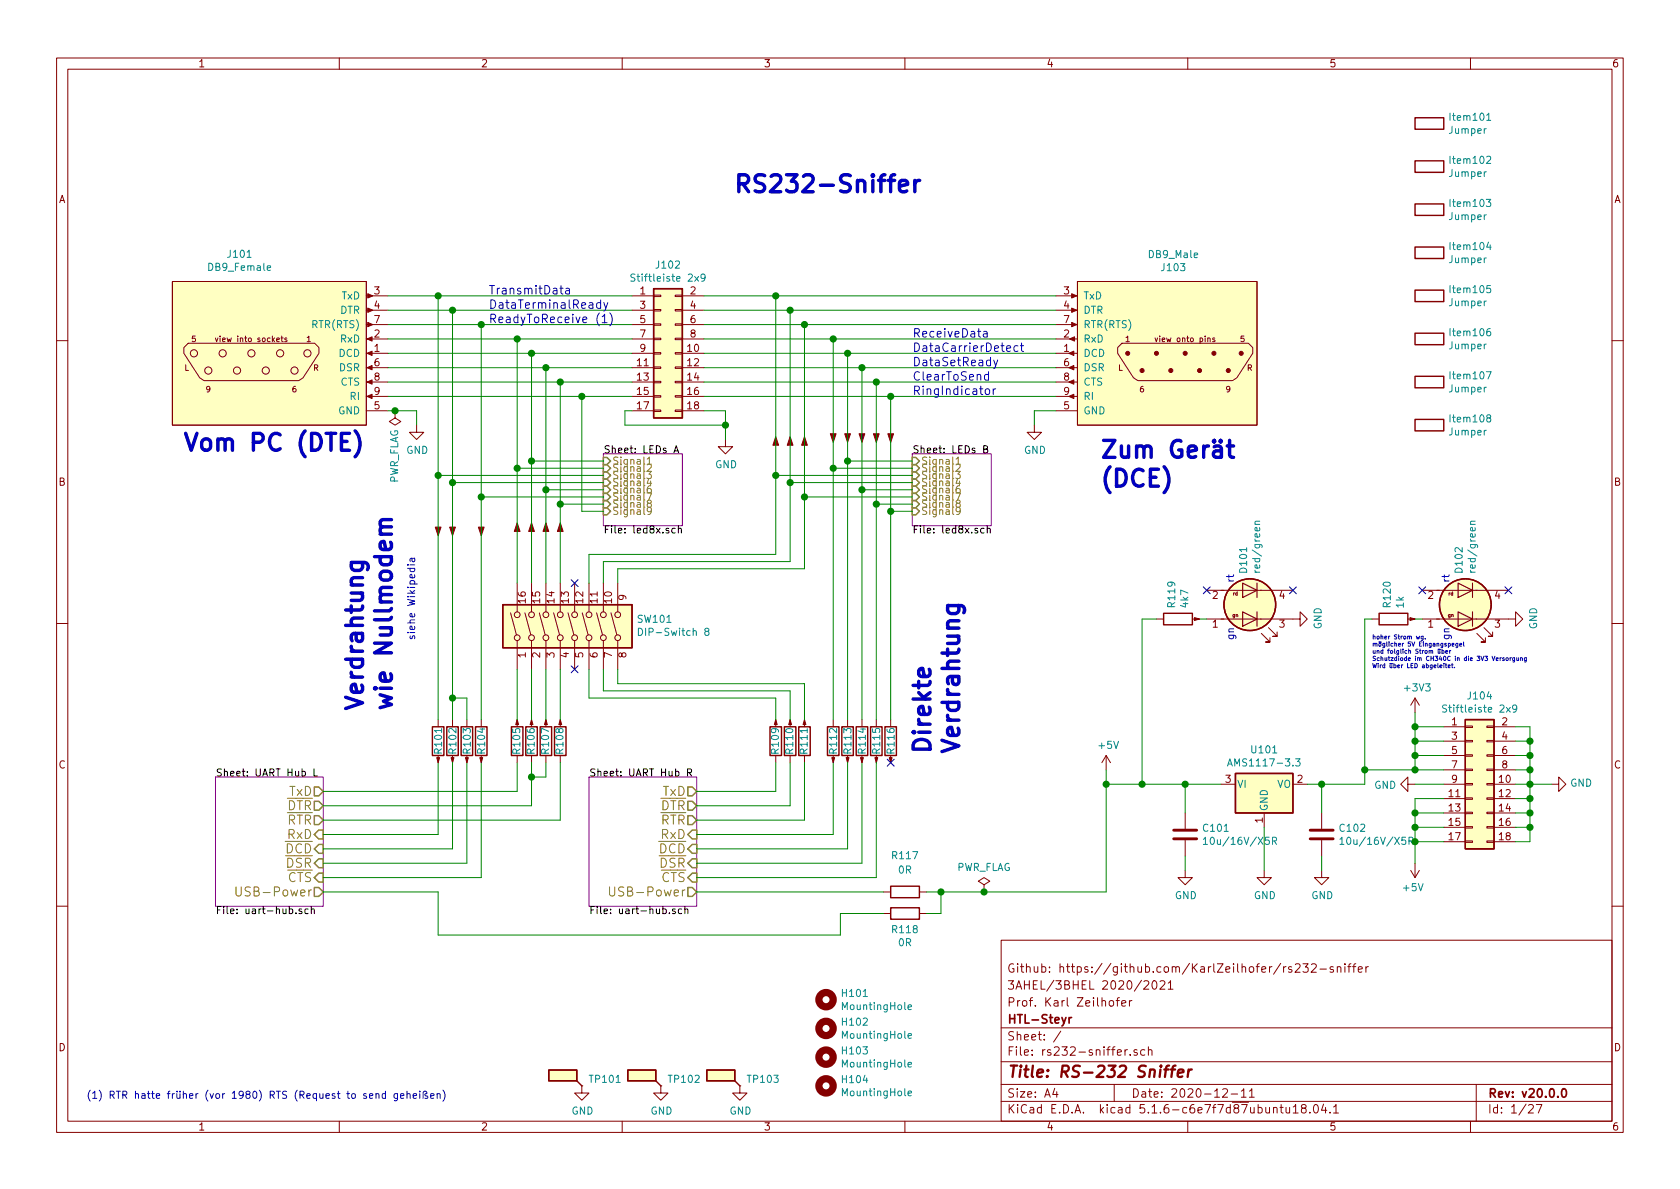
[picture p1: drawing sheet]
<svg xmlns="http://www.w3.org/2000/svg" width="297mm" height="210mm" viewBox="0 0 297 210" stroke-linecap="round" stroke-linejoin="round" font-family="sans-serif">
<g fill="none" stroke="#840000" stroke-width=".18">
<path d="M10 10.3h277v189.9h-277zM12 12.2h273v186.1h-273zM60 10.3v1.9M110 10.3v1.9M160 10.3v1.9M210 10.3v1.9M260 10.3v1.9M30.5 49.8h34.3v25.4h-34.3zM38.1 59.8l.2 .6 .2-.6M49.7 59.8h.4M49.8 59.4v.9l.3 .1M50.7 59.8h-.2l-.2 .1 .4 .2v.3h-.4"/>
<path d="M64.8 59.9h3.8M64.8 52.3h3.8M64.8 54.9h3.8M64.8 57.4h3.8M111.8 59.9h3.8M111.8 52.3h3.8M111.8 54.9h3.8M111.8 57.4h3.8M115.6 59.8h1.2v.3h-1.2zM115.6 57.3h1.2v.2h-1.2zM115.6 54.7h1.2v.3h-1.2zM115.6 52.2h1.2v.2h-1.2z"/>
<path d="M119.4 59.8h1.2v.3h-1.2zM119.4 57.3h1.2v.2h-1.2zM119.4 54.7h1.2v.3h-1.2zM119.4 52.2h1.2v.2h-1.2zM120.6 59.9h3.9M120.6 52.3h3.9M120.6 54.9h3.9M120.6 57.4h3.9M186.7 59.9h3.8M186.7 52.3h3.8M186.7 54.9h3.8M186.7 57.4h3.8"/>
<path d="M190.5 49.8h31.7v25.4h-31.7zM204.2 59.8l.2 .6 .3-.6M213.5 59.9l.4-.1 .1 .6M214.8 59.8h-.3l-.1 .1 .4 .2v.3h-.4M10 60.2h2M33.3 60.7h22.3l.8 .8v1l-2.8 4.3-.8 .5h-16.7l-.8-.5-2.8-4.3v-1zM64.8 62.5h3.8M64.8 72.6h3.8M64.8 65h3.8M64.8 67.6h3.8M64.8 70.1h3.8M69.8 72.6v1.3l1.1 .6-1.1 .7-1-.7 1-.6"/>
<path d="M69.8 72.6h.1M73.7 75.2v1.2h1.2l-1.2 1.3-1.3-1.3h1.3M111.8 62.5h3.8M111.8 72.6h3.8M111.8 65h3.8M111.8 67.6h3.8M111.8 70.1h3.8M115.6 67.4h1.2v.3h-1.2zM115.6 70h1.2v.2h-1.2zM115.6 72.5h1.2v.3h-1.2zM115.6 64.9h1.2v.2h-1.2zM115.6 62.4h1.2v.2h-1.2z"/>
<path d="M119.4 67.4h1.2v.3h-1.2zM119.4 70h1.2v.2h-1.2zM119.4 72.5h1.2v.3h-1.2zM119.4 64.9h1.2v.2h-1.2zM119.4 62.4h1.2v.2h-1.2zM120.6 62.5h3.9M120.6 72.6h3.9M120.6 65h3.9M120.6 67.6h3.9M120.6 70.1h3.9M128.3 77.7v1.3h1.2l-1.2 1.3-1.3-1.3h1.3M182.9 75.2v1.2h1.2l-1.2 1.3-1.3-1.3h1.3"/>
<path d="M186.7 62.5h3.8M186.7 72.6h3.8M186.7 65h3.8M186.7 67.6h3.8M186.7 70.1h3.8M198.4 60.7h22.3l.8 .8v1l-2.8 4.3-.8 .5h-16.7l-.8-.5-2.8-4.3v-1zM285 60.2h2M10 110.3h2M90.3 108.4l1 3.9M91.4 103.1v5.1M91.4 113.3v5.1M92.8 108.4l1.1 3.9"/>
<path d="M94 103.1v5.1M94 113.3v5.1M95.4 108.4l1 3.9M96.5 103.1v5.1M96.5 113.3v5.1M97.9 108.4l1 3.9M99.1 103.1v5.1M99.1 113.3v5.1M100.4 108.4l1.1 3.9M101.6 103.1v5.1M101.6 113.3v5.1M102.9 108.4l1.1 3.9"/>
<path d="M104.1 103.1v5.1M104.1 113.3v5.1M105.5 108.4l1 3.9M106.7 103.1v5.1M106.7 113.3v5.1M108 108.4l1.1 3.9M109.2 103.1v5.1M109.2 113.3v5.1M204.5 109.5h1.2M210.8 109.5h1.3M213.4 109.5h16.5v-1.3l1.2 1.3-1.2 1.2v-1.2M213.4 104.4h15.2"/>
<path d="M223 112l1.5 1.5h-.7h.7v-.7M224.3 111l1.5 1.5h-.8h.8v-.7M242.6 109.5h1.2M248.9 109.5h1.3M251.5 109.5h16.5v-1.3l1.2 1.3-1.2 1.2v-1.2M251.5 104.4h15.2M261.1 112l1.5 1.5h-.7h.7v-.7M262.4 111l1.5 1.5h-.8h.8v-.7M285 110.3h2M77.5 127.2v1.3M77.5 133.6v1.3M80 127.2v1.3"/>
<path d="M80 133.6v1.3M82.5 127.2v1.3M82.5 133.6v1.3M85.1 127.2v1.3M85.1 133.6v1.3M91.4 127.2v1.3M91.4 133.6v1.3M94 127.2v1.3M94 133.6v1.3M96.5 127.2v1.3M96.5 133.6v1.3M99.1 127.2v1.3"/>
<path d="M99.1 133.6v1.3M137.2 127.2v1.3M137.2 133.6v1.3M139.7 127.2v1.3M139.7 133.6v1.3M142.2 127.2v1.3M142.2 133.6v1.3M147.3 127.2v1.3M147.3 133.6v1.3M149.9 127.2v1.3M149.9 133.6v1.3M152.4 127.2v1.3"/>
<path d="M152.4 133.6v1.3M154.9 127.2v1.3M154.9 133.6v1.3M157.5 127.2v1.3M157.5 133.6v1.3M195.6 133.6l-.8 1.3M195.6 133.6v2.5M195.6 133.6l.7 1.3M215.9 138.7h2.5M228.6 138.7h2.5M248.9 138.7v-1.3l-1.3 1.3 1.3 1.2v-1.2h1.3M250.2 123.4l-.8 1.3"/>
<path d="M250.2 123.4v2.6M250.2 123.4l.8 1.3M255.3 138.7h3.8M255.3 128.5h3.8M255.3 131.1h3.8M255.3 133.6h3.8M255.3 136.1h3.8M259.1 136h1.2v.3h-1.2zM259.1 133.5h1.2v.2h-1.2zM259.1 130.9h1.2v.3h-1.2zM259.1 128.4h1.2v.2h-1.2zM259.1 138.6h1.2v.2h-1.2z"/>
<path d="M262.9 136h1.3v.3h-1.3zM262.9 133.5h1.3v.2h-1.3zM262.9 130.9h1.3v.3h-1.3zM262.9 128.4h1.3v.2h-1.3zM262.9 138.6h1.3v.2h-1.3zM264.2 138.7h3.8M264.2 128.5h3.8M264.2 131.1h3.8M264.2 133.6h3.8M264.2 136.1h3.8M274.3 138.7h1.3v-1.3l1.3 1.3-1.3 1.2v-1.2M156.2 157.7h1.3"/>
<path d="M162.6 157.7h1.2M174 156.5l1-.7-1-.6-1 .6 1 .7v1.2M174 157.7h.1M209.5 153.9v1.3h1.3l-1.3 1.3-1.2-1.3h1.2M209.5 143.8v2.8M209.5 148.6v2.8M223.5 153.9v1.3h1.3l-1.3 1.3-1.3-1.3h1.3M223.5 143.8v2.5M233.7 153.9v1.3h1.2l-1.2 1.3-1.3-1.3h1.3M233.7 143.8v2.8M233.7 148.6v2.8M249.4 153.9l.8 1.3"/>
<path d="M250.2 152.6v2.6M251 153.9l-.8 1.3M255.3 141.2h3.8M255.3 143.8h3.8M255.3 146.3h3.8M255.3 148.8h3.8M259.1 143.6h1.2v.3h-1.2zM259.1 146.2h1.2v.2h-1.2zM259.1 148.7h1.2v.3h-1.2zM259.1 141.1h1.2v.2h-1.2zM262.9 143.6h1.3v.3h-1.3zM262.9 146.2h1.3v.2h-1.3z"/>
<path d="M262.9 148.7h1.3v.3h-1.3zM262.9 141.1h1.3v.2h-1.3zM264.2 141.2h3.8M264.2 143.8h3.8M264.2 146.3h3.8M264.2 148.8h3.8M10 160.2h2M156.2 161.5h1.3M162.6 161.5h1.2M177 166.3h108v32h-108zM196.2 177.1l.2-.2 .4 .2 .1 .5-.1 .2-.4 .1-.2-.1zM197.3 176.9h.6"/>
<path d="M197.9 176.4l-.3 .1v.2v1.2M198.3 177.4l.8-.1-.1-.3-.4-.1-.3 .2 .1 .7h.6M199.7 176.9v1M200.1 176.9l-.3 .1-.1 .2M202.3 173.6l.2-.2h.3l.2 .2 .1 .3-.9 1h.9M203.8 173.6l.2-.2a.8 .8 0 0 1 .6 .8 .8 .8 0 0 1-.6 .7l-.2-.1-.1-.4zM205.1 173.6l.2-.2h.4l.3 .5-.9 1h.9M206.6 173.9l.4-.5v1.5M206.6 174.9h.8M227.4 170.9l-.5 .3M228.4 171l-.4-.1-.2 .2 .1 .3 .5 .1v.4h-.6M229 170.6l.2-.2h.4l.3 .5-.9 1h.9"/>
<path d="M230.4 170.4h.9l-.5 .6 .4 .1v.7l-.2 .1-.6-.1M231.9 170.6l.2-.2h.3l.3 .2v.3l-.9 1h.9M233.4 171.4h1.1M235.7 171a.37 .37 0 0 0-.5 .1v.3l.5 .1 .1 .1-.2 .3h-.4M236.4 171.1l.3-.2 .3 .1 .1 .9M236.4 170.9v1M237.8 170.4v.2M237.8 170.9v1M238.3 170.9h.6M238.9 170.4l-.4 .3v1.2M239.1 170.9h.6M239.7 170.4l-.3 .3v1.2"/>
<path d="M240.2 171.4l.7-.1-.1-.3-.4-.1-.2 .2v.8h.6M241.5 170.9v1M241.9 170.9l-.4 .3M285 160.2h2M60 198.3v1.9M102.9 192v1.3h1.2l-1.2 1.3-1.3-1.3h1.3M102.9 192h.1M110 198.3v1.9M116.8 192h.1M116.8 192v1.3h1.3l-1.3 1.3-1.2-1.3h1.2M130.8 192h.1M130.8 192v1.3h1.3l-1.3 1.3-1.3-1.3h1.3"/>
<path d="M160 198.3v1.9M177 194.8h108M177 191.8h108M177 187.8h108M177 181.8h108M186.5 192.5l-.4 1h1M186.8 193v1M187.6 182.3l-1.3 2M197 191.8v3M198.9 185.6v1M199.3 185.6l-.4 .3M199.8 186.5v.1"/>
<path d="M201 185.7l-.3-.1-.2 .2 .1 .2 .4 .2v.3h-.5M202.4 185.7l-.4-.1-.3 .3 .1 .6 .2 .1 .4-.1M203 185.7l.3-.1 .3 .1 .1 .9M203 185.1v1.5M210 198.3v1.9M216.2 192.7l.2-.2h.4l.2 .5-.9 1h.9M217.7 193.5h1.1M219.5 193l.4-.5v1.5M219.5 194h.8M220.9 193l.4-.5v1.5M220.9 194h.9M225.2 196l.2-.2 .3 .1 .1 .9"/>
<path d="M226.3 195.8h.6M226.5 195.3v1.3l.4 .2M227.4 195.8l.1 .9 .3 .1 .2-.1M228 195.8v1M228.7 195.8l.4-.5v1.5M228.7 196.8h.8M230.4 196l-.3-.2v-.3a.48 .48 0 0 1 .8 0l-.1 .4-.7 .2v.4l.3 .3h.3l.2-.3v-.4l-.2-.1M231.6 196.7v.1M232.4 195.4l.2-.1a.8 .8 0 0 1 .5 .8 .8 .8 0 0 1-.5 .7 1 1 0 0 1-.2-1.4zM234 195.2l-.3 1.1h.9M234.4 195.8v1M235.2 196.7v.1"/>
<path d="M235.8 195.8l.4-.5v1.5M235.8 196.8h.9M260 198.3v1.9M261 191.8v6.5M270.3 195.5l.2-.2h.3l.3 .5-.9 1h.9M271.6 195.3h1l-.6 1.5"/>
<circle cx="34.3" cy="62.5" r=".63"/>
<circle cx="36.8" cy="65.5" r=".63"/>
<circle cx="39.4" cy="62.5" r=".63"/>
<circle cx="41.9" cy="65.5" r=".63"/>
<circle cx="44.4" cy="62.5" r=".63"/>
<circle cx="47" cy="65.5" r=".63"/>
<circle cx="49.5" cy="62.5" r=".63"/>
<circle cx="52.1" cy="65.5" r=".63"/>
<circle cx="54.4" cy="62.5" r=".63"/>
<circle cx="91.4" cy="112.8" r=".51"/>
<circle cx="91.4" cy="108.7" r=".51"/>
<circle cx="94" cy="112.8" r=".51"/>
<circle cx="94" cy="108.7" r=".51"/>
<circle cx="96.5" cy="108.7" r=".51"/>
<circle cx="96.5" cy="112.8" r=".51"/>
<circle cx="99.1" cy="108.7" r=".51"/>
<circle cx="99.1" cy="112.8" r=".51"/>
<circle cx="101.6" cy="108.7" r=".51"/>
<circle cx="101.6" cy="112.8" r=".51"/>
<circle cx="104.1" cy="112.8" r=".51"/>
<circle cx="104.1" cy="108.7" r=".51"/>
<circle cx="106.7" cy="112.8" r=".51"/>
<circle cx="106.7" cy="108.7" r=".51"/>
<circle cx="109.2" cy="112.8" r=".51"/>
<circle cx="109.2" cy="108.7" r=".51"/>
</g>
<path d="M189 179.9v1M189.5 179.9l-.5 .3M276.2 192.7l.3-.2a.8 .8 0 0 1 .5 .8 .8 .8 0 0 1-.5 .7l-.3-.1-.1-.4z" fill="none" stroke="#840000" stroke-width=".3"/>
<path d="M205.9 189.1h.7M206.7 188.4l-.4 .1-.1 .2-.2 1.7M207 189.1h.8M207.8 188.4l-.3 .1-.2 .2-.2 1.7M208.3 189.8l.9-.2v-.4h-.8l-.2 1 .3 .2 .5-.1M210.2 189.1l-.2 1.3M210.7 189.1a.54 .54 0 0 0-.6 .4" fill="none" stroke="#840000" stroke-width=".41"/>
<path d="M106.7 80.3h13.9v12.7h-13.9zM161.3 80.3h14v12.7h-14zM38.1 137.4h19v22.9h-19zM104.1 137.4h19.1v22.9h-19.1z" fill="none" stroke="#840084" stroke-width=".18"/>
<g fill="none" stroke="#000" stroke-width=".18">
<path d="M119.3 79.7h.6M173.9 79.4h.6l.1-.2-.1-.3-.6-.1v1.3h.5l.2-.1 .1-.4-.4-.2M119.2 80.1l.4-1.3 .4 1.3M119.4 93.5l-.4-.1-.2 .2 .1 .6h.5M119.9 93.5l.2-.1 .3 .1 .1 .8M119.9 93v1.3M174 93.5l-.4-.1-.2 .2 .1 .6h.5M174.5 93.5l.2-.1 .3 .1 .1 .8M174.5 93v1.3M55.5 136v1.2h.6M121.6 136.6h.6v-.5l-.2-.1h-.4v1.2M121.9 136.6l.4 .6"/>
<path d="M52.3 161.4v.2M53.3 160.8l-.3-.1-.1 .2v.2l.4 .1v.3h-.4M54.5 160.8l-.4-.1-.2 .3 .1 .5h.5M55 160.9l.2-.2 .3 .1 .1 .8M55 160.3v1.3M118.4 161.4v.2M119.4 160.8l-.3-.1-.2 .2v.2l.5 .1v.3h-.5M120.5 160.8l-.3-.1-.3 .3 .1 .5h.5M121.1 160.9l.2-.2 .3 .1v.8M121.1 160.3v1.3"/>
</g>
<g fill="none" stroke="#848400" stroke-width=".25">
<path d="M106.7 80.9h.6l.6 .6-.6 .7h-.6zM106.7 82.2h.6l.6 .6-.6 .6h-.6zM106.7 83.4h.6l.6 .7-.6 .6h-.6zM106.7 84.7h.6l.6 .6-.6 .7h-.6zM106.7 86h.6l.6 .6-.6 .6h-.6zM106.7 87.2h.6l.6 .7-.6 .6h-.6zM106.7 88.5h.6l.6 .6-.6 .7h-.6zM106.7 89.8h.6l.6 .6-.6 .7h-.6zM161.3 80.9h.6l.7 .6-.7 .7h-.6zM161.3 82.2h.6l.7 .6-.7 .6h-.6zM161.3 83.4h.6l.7 .7-.7 .6h-.6zM161.3 84.7h.6l.7 .6-.7 .7h-.6z"/>
<path d="M161.3 86h.6l.7 .6-.7 .6h-.6zM161.3 87.2h.6l.7 .7-.7 .6h-.6zM161.3 88.5h.6l.7 .6-.7 .7h-.6zM161.3 89.8h.6l.7 .6-.7 .7h-.6zM55.6 139.2h.8l.7 .7-.7 .8h-.8zM121.6 139.2h.8l.8 .7-.8 .8h-.8zM55.6 147.6l.8-.8h.7v1.6h-.7zM55.6 141.7h.8l.7 .8-.7 .8h-.8zM55.6 152.6l.8-.7h.7v1.5h-.7zM55.6 144.2h.8l.7 .8-.7 .8h-.8zM55.6 156.9h.8l.7 .8-.7 .8h-.8zM56.4 149.3h.7v1.6h-.7l-.8-.8z"/>
<path d="M56.4 154.4h.7v1.6h-.7l-.8-.8zM121.6 141.7h.8l.8 .8-.8 .8h-.8zM121.6 144.2h.8l.8 .8-.8 .8h-.8zM121.6 155.2l.8-.8h.8v1.6h-.8zM121.6 156.9h.8l.8 .8-.8 .8h-.8zM122.4 149.3h.8v1.6h-.8l-.8-.8zM122.4 146.8h.8v1.6h-.8l-.8-.8zM122.4 151.9h.8v1.5h-.8l-.8-.8z"/>
</g>
<g fill="none" stroke="#848400" stroke-width=".18">
<path d="M114.4 83.4h.8l-.5 .4 .4 .2v.5l-.2 .1-.5-.1M114.4 87.2h.8l-.5 1.2M114.4 81.2l.4-.4v1.3M114.4 82.2l.5-.1 .2 .1 .1 .2-.1 .2-.7 .8h.8M114.4 82.1h.8M114.7 89l-.3-.3 .1-.1 .2-.2 .4 .2v.3l-.5 .1-.2 .2v.3l.3 .2h.3l.2-.2-.1-.4-.2-.1M114.7 84.6l-.3 .9h.8M115 85.1v.8h-.2a.79 .79 0 0 0-.1 1.3l.4-.2v-.5l-.4-.1-.3 .2M115.2 90.3l-.3 .2-.3-.1-.2-.1v-.3l.3-.3h.2l.3 .3a.88 .88 0 0 1-.3 .9l-.3 .1M169 83.4h.8l-.5 .4 .4 .2v.5l-.2 .1-.5-.1M169 87.2h.8l-.5 1.2M169 81.2l.4-.4v1.3"/>
<path d="M169 82.2l.5-.1 .2 .1 .1 .2-.1 .2-.7 .8h.8M169 82.1h.8M169.3 89l-.3-.3 .1-.1 .2-.2 .4 .2v.3l-.5 .1-.2 .2v.3l.3 .2h.3l.2-.2-.1-.4-.2-.1M169.3 84.6l-.3 .9h.8M169.6 85.1v.8h-.2a.79 .79 0 0 0-.1 1.3l.4-.2v-.5l-.4-.1-.3 .2M169.8 90.3l-.3 .2-.3-.1-.2-.1v-.3l.3-.3h.2l.3 .3a.88 .88 0 0 1-.3 .9l-.3 .1M41.7 156.8v1.3l.3 .3h.3l.3-.3v-1.3M107.8 156.8v1.3l.3 .3h.3l.3-.3v-1.3"/>
</g>
<g fill="none" stroke="#840000" stroke-width=".25">
<path d="M250.2 36.1h5.1v2h-5.1zM250.2 28.4h5.1v2.1h-5.1zM250.2 20.8h5.1v2.1h-5.1zM115.6 51h5v22.9h-5zM250.2 58.9h5.1v2.1h-5.1zM250.2 51.3h5.1v2h-5.1zM250.2 43.7h5.1v2h-5.1zM250.2 74.2h5.1v2h-5.1zM250.2 66.5h5.1v2.1h-5.1zM88.9 106.9h22.9v7.6h-22.9zM205.7 108.5h5.1v2h-5.1zM243.8 108.5h5.1v2h-5.1z"/>
<path d="M76.5 128.5h2v5.1h-2zM79 128.5h2v5.1h-2zM81.5 128.5h2.1v5.1h-2.1zM84.1 128.5h2v5.1h-2zM90.4 128.5h2.1v5.1h-2.1zM93 128.5h2v5.1h-2zM95.5 128.5h2v5.1h-2zM98 128.5h2.1v5.1h-2.1zM136.1 128.5h2.1v5.1h-2.1zM138.7 128.5h2v5.1h-2zM141.2 128.5h2.1v5.1h-2.1zM146.3 128.5h2v5.1h-2z"/>
<path d="M148.8 128.5h2.1v5.1h-2.1zM151.4 128.5h2v5.1h-2zM153.9 128.5h2.1v5.1h-2.1zM156.5 128.5h2v5.1h-2zM218.4 136.8h10.2v7h-10.2zM259.1 127.2h5.1v22.9h-5.1zM157.5 156.7h5.1v2h-5.1zM157.5 160.5h5.1v2.1h-5.1zM97 189.2h5v1.9h-5zM102 191.1l.9 .9M111 189.2h5v1.9h-5zM116 191.1l.8 .9"/>
<path d="M125 189.2h4.9v1.9h-4.9zM129.9 191.1l.9 .9"/>
<circle cx="221" cy="106.9" r="4.6"/>
<circle cx="259.1" cy="106.9" r="4.6"/>
</g>
<path d="M207.5 148.3h4.1M207.5 146.8h4.1M231.6 148.3h4.1M231.6 146.8h4.1" fill="none" stroke="#840000" stroke-width=".51"/>
<g fill="none" stroke="#008484" stroke-width=".18">
<path d="M262.9 21.3h.7M112.3 48.5h-.5l-.2 .1-.1 .2 .2 .2 .4 .2 .2 .3-.3 .2h-.5M122.8 48.9l.7 .8M123.5 48.9l-.7 .8M124.7 49l-.3 .2h-.3l-.2-.2 .2-.5h.3l.2 .1a.87 .87 0 0 1-.3 1.1h-.2M263.2 42.8l-.3 .9h.8M262.8 65.7h.9l-.6 1.3M222.7 92.2h-.8v.3l.1 .2M260.8 92.2h-.8v.3l.1 .2M112.9 111.1a.64 .64 0 0 1 .7 .6 .64 .64 0 0 1-.7 .7zM124.9 111.7l-.3-.3 .1-.2 .2-.1 .4 .1v.3l-.6 .2-.1 .2v.2l.3 .3 .3-.1 .1-.2v-.3l-.2-.1M217 135.5l.4-1.3 .5 1.3"/>
<path d="M217.2 135.1h.6M229.1 134.2h.8l-.5 .5 .4 .1 .1 .4-.3 .3-.5-.2M255.8 124.7h-.5l-.2 .1-.1 .2 .2 .2 .5 .2 .1 .3-.3 .2h-.5M266.3 125.1l.7 .8M267 125.1l-.7 .8M268.2 125.2l-.3 .2h-.3l-.2-.2 .2-.5h.3l.2 .1a.87 .87 0 0 1-.3 1.1h-.2M212.8 148.4l.3-.3v1.2M212.8 149.3h.7M225 148.7h.6l.1-.5-.2-.1h-.5v1.2M225.3 148.7l.4 .6M236.9 148.4l.4-.3v1.2M236.9 149.3h.7"/>
<path d="M249.1 148.7h.6l.1-.5-.2-.1h-.5v1.2M249.4 148.7l.4 .6M160.6 178.1l.6-.1-.1-.3h-.3l-.2 .2v.6h.5M160.6 193.3l.6-.1-.1-.2-.3-.1-.2 .2v.6h.5M160.6 188.3l.6-.1-.1-.3h-.3l-.2 .1v.6h.5M160.6 183.2l.6-.1-.1-.3h-.3l-.2 .2v.6h.5"/>
</g>
<g fill="#840000" stroke="#840000" stroke-width=".18">
<path d="M77.2 134h.5l-.2 .9z"/>
<path d="M84.6 93.2h1l-.5 1.5z"/>
<path d="M142.2 77.2l.5 1.5h-1z"/>
<path d="M146.8 76.7h1l-.5 1.5z"/>
<path d="M149.4 76.7h1l-.5 1.5z"/>
<path d="M151.9 76.7h1l-.5 1.5z"/>
<path d="M154.4 76.7h1l-.5 1.5z"/>
<path d="M157 76.7h1l-.5 1.5z"/>
<path d="M139.7 77.2l.5 1.5h-1z"/>
<path d="M137.2 77.2l.5 1.5h-1z"/>
<path d="M65 51.9l.9 .4-.9 .4z"/>
<path d="M65 57l.9 .4-.9 .4z"/>
<path d="M65 54.5l.9 .4-.9 .3z"/>
<path d="M64.9 70.1l.9-.4v.8z"/>
<path d="M64.9 67.6l.9-.4v.7z"/>
<path d="M64.9 65l.9-.4v.8z"/>
<path d="M64.9 62.5l.9-.4v.8z"/>
<path d="M64.9 59.9l.9-.3v.7z"/>
<path d="M79.5 93.2h1l-.5 1.5z"/>
<path d="M77 93.2h1l-.5 1.5z"/>
<path d="M99.1 92.5l.5 1.5h-1z"/>
<path d="M96.5 92.5l.5 1.5h-1z"/>
<path d="M94 92.5l.5 1.5h-1z"/>
<path d="M91.4 92.5l.5 1.5h-1z"/>
<path d="M154.7 134h.5l-.3 .9z"/>
<path d="M96.5 127.2l.3 .9h-.5z"/>
<path d="M149.6 134h.5l-.2 .9z"/>
<path d="M152.1 134h.6l-.3 .9z"/>
<path d="M157.2 134h.5l-.2 .9z"/>
<path d="M147.1 134h.5l-.3 .9z"/>
<path d="M82.3 134h.5l-.3 .9z"/>
<path d="M79.8 134h.5l-.3 .9z"/>
<path d="M84.8 134h.5l-.2 .9z"/>
<path d="M249.3 109.2l.9 .3-.9 .2z"/>
<path d="M211.2 109.2l.9 .3-.9 .2z"/>
<path d="M99.1 127.2l.2 .9h-.5z"/>
<path d="M137.2 127.2l.2 .9h-.5z"/>
<path d="M139.7 127.2l.3 .9h-.6z"/>
<path d="M142.2 127.2l.3 .9h-.5z"/>
<path d="M91.4 127.2l.3 .9h-.5z"/>
<path d="M94 127.2l.2 .9h-.5z"/>
<path d="M189.5 51.9l.9 .4-.9 .4z"/>
<path d="M189.5 57l.9 .4-.9 .4z"/>
<path d="M189.5 54.5l.9 .4-.9 .3z"/>
<path d="M189 70.1l.9-.4v.8z"/>
<path d="M189 67.6l.9-.4v.7z"/>
<path d="M189 65l.9-.4v.8z"/>
<path d="M189 62.5l.9-.4v.8z"/>
<path d="M189.1 59.9l.9-.3v.7z"/>
<circle cx="199.4" cy="62.5" r=".36"/>
<circle cx="201.9" cy="65.5" r=".36"/>
<circle cx="204.5" cy="62.5" r=".36"/>
<circle cx="207" cy="65.5" r=".36"/>
<circle cx="209.5" cy="62.5" r=".36"/>
<circle cx="212.1" cy="65.5" r=".36"/>
<circle cx="214.6" cy="62.5" r=".36"/>
<circle cx="217.2" cy="65.5" r=".36"/>
<circle cx="219.5" cy="62.5" r=".36"/>
</g>
<g fill="#ffffc2" stroke="#ffffc2" stroke-width=".18">
<path d="M30.5 49.8h34.3v25.4h-34.3z"/>
<path d="M125 189.2h4.9v1.9h-4.9z"/>
<path d="M111 189.2h5v1.9h-5z"/>
<path d="M97 189.2h5v1.9h-5z"/>
<path d="M218.4 136.8h10.2v7h-10.2z"/>
<path d="M259.1 127.2h5.1v22.9h-5.1z"/>
<path d="M88.9 106.9h22.9v7.6h-22.9z"/>
<path d="M115.6 51h5v22.9h-5z"/>
<path d="M190.5 49.8h31.7v25.4h-31.7z"/>
<circle cx="259.1" cy="106.9" r="4.6"/>
<circle cx="221" cy="106.9" r="4.6"/>
</g>
<g fill="none" stroke="#840000" stroke-width="1.3">
<circle cx="146" cy="176.8" r="1.27"/>
<circle cx="146" cy="186.9" r="1.27"/>
<circle cx="146" cy="192" r="1.27"/>
<circle cx="146" cy="181.9" r="1.27"/>
</g>
<path d="M219.7 103.1l2.5 1.3-2.5 1.3zM219.7 108.2l2.5 1.3-2.5 1.2zM222.2 103.1v2.6M222.2 108.2v2.5M257.8 103.1l2.5 1.3-2.5 1.3zM257.8 108.2l2.5 1.3-2.5 1.2zM260.3 103.1v2.6M260.3 108.2v2.5" fill="none" stroke="#840000" stroke-width=".2"/>
<g fill="none" stroke="#008400" stroke-width=".18">
<path d="M68.6 52.3h43.2M68.6 54.9h43.2M68.6 57.4h43.2M68.6 59.9h43.2M77.5 52.3v74.9M80 54.9v72.3M85.1 57.4v69.8M91.4 59.9v43.2M124.5 52.3h62.2M124.5 54.9h62.2M124.5 57.4h62.2M124.5 59.9h62.2"/>
<path d="M137.2 52.3v45.7h-33.1v5.1M139.7 54.9v44.4h-33v3.8M142.2 57.4v43.2h-33v2.5M147.3 59.9v67.3M68.6 70.1h43.2M68.6 67.6h43.2M68.6 72.6h5.1v2.6M68.6 62.5h43.2M68.6 65h43.2M94 62.5v40.6M96.5 65v38.1M99.1 67.6v35.5"/>
<path d="M102.9 70.1v20.3h3.8M111.8 72.6h-1.3v2.6h17.8M124.5 70.1h62.2M124.5 67.6h62.2M124.5 72.6h3.8v5.1M124.5 62.5h62.2M124.5 65h62.2M149.9 62.5v64.7M152.4 65v62.2M154.9 67.6v59.6M157.5 70.1v57.1M186.7 72.6h-3.8v2.6"/>
<path d="M77.5 84.1h29.2M80 85.3h26.7M85.1 87.9h21.6M91.4 82.8h15.3M94 81.5h12.7M96.5 86.6h10.2M99.1 89.1h7.6M137.2 84.1h24.1M139.7 85.3h21.6M142.2 87.9h19.1M147.3 82.8h14M149.9 81.5h11.4"/>
<path d="M152.4 86.6h8.9M154.9 89.1h6.4M157.5 90.4h3.8M91.4 118.4v8.8M94 118.4v8.8M96.5 118.4v8.8M99.1 118.4v8.8M104.1 118.4v5h33.1v3.8M106.7 118.4v3.8h33v5M109.2 118.4v2.5h33v6.3M204.5 109.5h-2.6v29.2M212.1 109.5h1.3"/>
<path d="M242.6 109.5h-1.3v29.2h-10.2M250.2 109.5h1.3M77.5 134.9v12.7h-20.4M80 123.4h2.5v3.8M80 134.9v15.2h-22.9M82.5 134.9v17.7h-25.4M85.1 134.9v20.3h-28M91.4 134.9v5h-34.3M94 134.9v7.6h-36.9M96.5 134.9v2.5h-2.5M99.1 134.9v10.1h-42M137.2 134.9v5h-14"/>
<path d="M139.7 134.9v7.6h-16.5M142.2 134.9v10.1h-19M147.3 134.9v12.7h-24.1M149.9 134.9v15.2h-26.7M152.4 134.9v17.7h-29.2M154.9 134.9v20.3h-31.7M195.6 138.7h20.3M195.6 136.1v21.6h-31.8M209.5 138.7v5.1M233.7 138.7v5.1M241.3 136.1h14M250.2 126v10.1"/>
<path d="M250.2 138.7h5.1M250.2 128.5h5.1M250.2 133.6h5.1M250.2 131.1h5.1M268 136.1h2.5M268 138.7h6.3M268 128.5h2.5v20.3h-2.5M268 133.6h2.5M268 131.1h2.5M57.1 157.7h20.4v7.6h71.1v-3.8h7.6M123.2 157.7h33M166.4 157.7v3.8h-2.6"/>
<path d="M209.5 151.4v2.5M223.5 146.3v7.6M233.7 151.4v2.5M250.2 146.3h5.1M250.2 143.8h5.1M250.2 148.8h5.1M255.3 141.2h-5.1v11.4M268 146.3h2.5M268 143.8h2.5M268 141.2h2.5"/>
</g>
<g fill="none" stroke="#0000c2" stroke-width=".18">
<path d="M100.1 51h.5l.1 1M100.7 51.3l-.5 .1a.3 .3 0 0 0-.2 .3 .3 .3 0 0 0 .2 .3l.5-.1M106.2 53.6a.48 .48 0 0 0-.7 .1v.7a.48 .48 0 0 0 .7 .1M106.2 53v1.5M106.5 56l.4-.4v1.5M106.5 57.1h.8M106.8 53.5l.3 1M107.5 53.5l-.5 1.4-.2 .1M107.8 55.3a1.71 1.71 0 0 1 0 2.3M173.9 58.7h.6v.9M174.5 58.9l-.4 .1a.3 .3 0 0 0-.3 .3 .3 .3 0 0 0 .3 .3l.4-.1M174.3 68.8h.4l.3 .3v.4l-.3 .3-.4-.1-.1-.2v-.4z"/>
<path d="M174.8 66.3a.48 .48 0 0 0-.7 .1v.7a.48 .48 0 0 0 .7 .1M174.8 65.7v1.5M175.6 68.8v1M175.7 63.7l.3 1M176 68.8h-.2l-.2 .3M176.4 63.7l-.5 1.3-.2 .2M180 61.2l-.4-.1-.3 .3 .1 .7h.6M180.4 61.1h.6M180.6 60.6v1.3l.4 .2M72.1 99.9h.1M72.5 99.9h.8M72.8 98.7v.5l.2 .1h.3v-.6"/>
<path d="M73.3 98.7l-.8 .1v.5M250.4 112.5l.2 .5 .1-.4 .2 .4 .1-.5M251.6 112.5v.7h-.3M251.6 112.5h-.2l-.1 .1v.4h.3M252 112.9v.1M254.3 115v.5h.3M254.6 115v.5M255 115.1l.2-.1 .1 .2-.1 .3h-.2M255 114.8v.7M255.3 117.6v.5M255.5 117.6h.3M255.6 115.3l.4-.1-.1-.1h-.3l.1 .4h.2"/>
<path d="M255.7 117.3v.7l.1 .1M256.1 117.8l.3-.1-.1-.1h-.2v.4l.3 .1M256.1 113.8h.2l.1 .1v.3h-.3M256.3 115v.5M256.5 115l-.2 .2M256.6 117.6h.3M256.7 114l.4-.1v-.1l-.4 .1 .1 .3h.3M256.7 117.3v.7l.2 .1M257.2 118v.1M257.8 113.8v.6l-.1 .1h-.3M257.8 113.8h-.3l-.1 .1 .1 .3h.3M258.1 114l.3-.1-.1-.1h-.2v.4h.3"/>
<path d="M258.8 113.5l.1 .8M265.5 116.3l-.3 .2M266 116.4h-.3l.3 .2v.2h-.3M266.3 116.4h.3v.4h-.3zM267 116.3v.5M267.2 116.3l-.2 .2M267.8 116.3v.7h-.3M267.8 116.4l-.2-.1-.2 .2 .1 .3h.3M268.2 116.3v.5l.3-.1M268.5 116.3v.5M268.9 116.4l.2-.1 .1 .1v.4M268.9 116.3v.5"/>
<path d="M269.9 116.3v.6l-.1 .1h-.3M269.9 116.4l-.3-.1-.1 .2 .1 .3h.3M66.5 193.5l.1-.1h.4v.8M68.1 193.4h-.3l-.2 .2 .1 .6h.4M68.1 193v1.2M70.3 193.4v1l-.3 .3-.3-.1M70.3 193.4h-.4l-.2 .2 .1 .6h.5M70.8 193.8l.6-.1v-.3h-.4l-.2 .2 .1 .6h.5M72 193.5l.2-.1h.2l.1 .8M72 193v1.2M73.1 193.8l.6-.1-.1-.3h-.4l-.1 .2v.6h.5M74.2 193v.1"/>
<path d="M74.2 193.4v.8M75.1 194.2h.4l.2-.1-.1-.2-.5-.3 .1-.2h.3a.35 .35 0 0 0-.3-.4 .35 .35 0 0 0-.4 .2v1M76.1 193.8l.7-.1-.1-.3h-.4l-.2 .2 .1 .6h.5M77.3 193.5l.2-.1h.3v.8M77.3 193.4v.8M78.3 192.8a1.4 1.4 0 0 1 0 1.9"/>
</g>
<path d="M159 32.9l1.5-.3-.2-.6-.3-.1h-.5l-.3 .1-.2 .3v1.2l.2 .3 .3 .1h.5l.3-.1M161.7 31.9v2M162.6 31.9a.77 .77 0 0 0-.9 .6M32.8 76.6l1 3 1-3M217 78.9h1.1M217.4 77.9v2.5l.1 .3 .6 .2M62.1 99.5h2.4a.8 .8 0 0 1 .5 1.2M62.3 99.5l-.2 .2v.6l.3 .4 .3 .2h.8l.5-.3 .1-.3v-.6l-.1-.2M69.2 93.2h-1.6l-.2 .1a.81 .81 0 0 0 .1 1.2M69.2 91.9h-1.6l-.2 .1-.2 .8 .2 .2 .2 .2M167.5 107.1h2.5a.8 .8 0 0 1 .4 1.3M167.7 107.1l-.2 .3v.5l.3 .5 .3 .1h.9l.4-.3 .1-.3v-.5l-.1-.3" fill="none" stroke="#0000c2" stroke-width=".61"/>
<g fill="#008400" stroke="#008400" stroke-width=".25">
<circle cx="102.9" cy="70.1" r=".51"/>
<circle cx="250.2" cy="133.6" r=".51"/>
<circle cx="270.5" cy="146.3" r=".51"/>
<circle cx="69.9" cy="72.6" r=".51"/>
<circle cx="250.2" cy="136.1" r=".51"/>
<circle cx="241.3" cy="136.1" r=".51"/>
<circle cx="250.2" cy="131.1" r=".51"/>
<circle cx="142.2" cy="87.9" r=".51"/>
<circle cx="233.7" cy="138.7" r=".51"/>
<circle cx="94" cy="62.5" r=".51"/>
<circle cx="91.4" cy="59.9" r=".51"/>
<circle cx="195.6" cy="138.7" r=".51"/>
<circle cx="85.1" cy="57.4" r=".51"/>
<circle cx="166.4" cy="157.7" r=".51"/>
<circle cx="80" cy="54.9" r=".51"/>
<circle cx="80" cy="123.4" r=".51"/>
<circle cx="174" cy="157.7" r=".51"/>
<circle cx="77.5" cy="52.3" r=".51"/>
<circle cx="157.5" cy="90.4" r=".51"/>
<circle cx="154.9" cy="89.1" r=".51"/>
<circle cx="201.9" cy="138.7" r=".51"/>
<circle cx="94" cy="137.4" r=".51"/>
<circle cx="152.4" cy="86.6" r=".51"/>
<circle cx="139.7" cy="85.3" r=".51"/>
<circle cx="137.2" cy="84.1" r=".51"/>
<circle cx="137.2" cy="52.3" r=".51"/>
<circle cx="147.3" cy="82.8" r=".51"/>
<circle cx="139.7" cy="54.9" r=".51"/>
<circle cx="149.9" cy="81.5" r=".51"/>
<circle cx="142.2" cy="57.4" r=".51"/>
<circle cx="157.5" cy="70.1" r=".51"/>
<circle cx="154.9" cy="67.6" r=".51"/>
<circle cx="152.4" cy="65" r=".51"/>
<circle cx="149.9" cy="62.5" r=".51"/>
<circle cx="147.3" cy="59.9" r=".51"/>
<circle cx="209.6" cy="138.7" r=".51"/>
<circle cx="250.2" cy="146.3" r=".51"/>
<circle cx="250.2" cy="143.8" r=".51"/>
<circle cx="270.5" cy="138.7" r=".51"/>
<circle cx="99.1" cy="89.1" r=".51"/>
<circle cx="85.1" cy="87.9" r=".51"/>
<circle cx="270.5" cy="136.1" r=".51"/>
<circle cx="96.5" cy="86.6" r=".51"/>
<circle cx="270.5" cy="133.6" r=".51"/>
<circle cx="80" cy="85.3" r=".51"/>
<circle cx="77.5" cy="84.1" r=".51"/>
<circle cx="270.5" cy="131.1" r=".51"/>
<circle cx="91.4" cy="82.8" r=".51"/>
<circle cx="270.5" cy="141.2" r=".51"/>
<circle cx="94" cy="81.5" r=".51"/>
<circle cx="270.5" cy="143.8" r=".51"/>
<circle cx="250.2" cy="148.8" r=".51"/>
<circle cx="250.2" cy="128.5" r=".51"/>
<circle cx="99.1" cy="67.6" r=".51"/>
<circle cx="96.5" cy="65" r=".51"/>
<circle cx="128.3" cy="75.2" r=".51"/>
</g>
<g fill="none" stroke="#000084" stroke-width=".18">
<path d="M101 102.5l1.2 1.2M101 117.7l1.2 1.3M102.2 102.5l-1.2 1.2M102.2 117.7l-1.2 1.3M212.8 103.8l1.2 1.2M214 103.8l-1.2 1.2M228 103.8l1.2 1.2M229.2 103.8l-1.2 1.2M250.9 103.8l1.2 1.2M252.1 103.8l-1.2 1.2M266.1 103.8l1.2 1.2M267.3 103.8l-1.2 1.2"/>
<path d="M156.9 134.3l1.2 1.2M158.1 134.3l-1.2 1.2"/>
</g>
<g font-size="4.2" fill="#0000c2">
<text x="129.5" y="34.1">RS232-Sniffer</text>
<text x="36.5" y="79.8">Vom PC (DTE)</text>
<text x="194.3" y="81">Zum Gerät</text>
<text x="194.3" y="86.1">(DCE)</text>
<text x="64.3" y="126" transform="rotate(-90 64.3 126)">Verdrahtung</text>
<text x="69.4" y="126" transform="rotate(-90 69.4 126)">wie Nullmodem</text>
<text x="164.6" y="133.6" transform="rotate(-90 164.6 133.6)">Direkte</text>
<text x="169.7" y="133.6" transform="rotate(-90 169.7 133.6)">Verdrahtung</text>
</g>
<text font-size="2.8" fill="#840000" x="178" y="190.5">Title: RS-232 Sniffer</text>
<g font-size="2.2" fill="#848400">
<text x="50.7" y="143.3">DTR</text>
<text x="51.1" y="140.7">TxD</text>
<text x="116.8" y="143.3">DTR</text>
<text x="117.1" y="140.7">TxD</text>
<text x="50.7" y="145.8">RTR</text>
<text x="50.9" y="148.4">RxD</text>
<text x="116.8" y="145.8">RTR</text>
<text x="116.9" y="148.4">RxD</text>
<text x="50.5" y="150.9">DCD</text>
<text x="50.6" y="153.4">DSR</text>
<text x="50.9" y="156">CTS</text>
<text x="116.5" y="150.9">DCD</text>
<text x="116.6" y="153.4">DSR</text>
<text x="116.9" y="156">CTS</text>
<text x="43.2" y="158.5">USB-Power</text>
<text x="109.2" y="158.5">USB-Power</text>
</g>
<g font-size="2.1" fill="#0000c2">
<text x="86.4" y="52.1">TransmitData</text>
<text x="86.4" y="54.6">DataTerminalReady</text>
<text x="86.4" y="57.1">ReadyToReceive (1)</text>
<text x="161.3" y="59.7">ReceiveData</text>
<text x="161.3" y="62.2">DataCarrierDetect</text>
<text x="161.3" y="64.8">DataSetReady</text>
<text x="161.3" y="69.8">RingIndicator</text>
<text x="161.3" y="67.3">ClearToSend</text>
</g>
<g font-size="2.1" fill="#840000">
<text x="178" y="172">Github: https://github.com/KarlZeilhofer/rs232-sniffer</text>
<text x="178" y="178">Prof. Karl Zeilhofer</text>
<text x="178" y="175">3AHEL/3BHEL 2020/2021</text>
<text x="178" y="184">Sheet: /</text>
<text x="178" y="181">HTL-Steyr</text>
<text x="178" y="186.7">File: rs232-sniffer.sch</text>
<text x="178" y="196.9">KiCad E.D.A. kicad 5.1.6-c6e7f7d87ubuntu18.04.1</text>
<text x="178" y="194.1">Size: A4</text>
<text x="200" y="194.1">Date: 2020-12-11</text>
<text x="263" y="194.1">Rev: v20.0.0</text>
<text x="263" y="196.9">Id: 1/27</text>
</g>
<g font-size="1.8" fill="#840000">
<text x="35" y="11.9">1</text>
<text x="85" y="11.9">2</text>
<text x="135" y="11.9">3</text>
<text x="185" y="11.9">4</text>
<text x="235" y="11.9">5</text>
<text x="285" y="11.9">6</text>
<text x="10.4" y="35.9">A</text>
<text x="285.4" y="35.9">A</text>
<text x="66.2" y="52.1">3</text>
<text x="113.2" y="52.1">1</text>
<text x="122.1" y="52.1">2</text>
<text x="188.1" y="52.1">3</text>
<text x="66.2" y="59.7">2</text>
<text x="66.2" y="54.6">4</text>
<text x="66.2" y="57.1">7</text>
<text x="113.2" y="54.6">3</text>
<text x="113.2" y="57.1">5</text>
<text x="113.2" y="59.7">7</text>
<text x="122.1" y="54.6">4</text>
<text x="122.1" y="57.1">6</text>
<text x="122.1" y="59.7">8</text>
<text x="188.1" y="59.7">2</text>
<text x="188.1" y="54.6">4</text>
<text x="188.1" y="57.1">7</text>
<text x="66.2" y="62.2">1</text>
<text x="66.2" y="64.8">6</text>
<text x="112.7" y="64.8">11</text>
<text x="113.2" y="62.2">9</text>
<text x="121.6" y="62.2">10</text>
<text x="121.6" y="64.8">12</text>
<text x="188.1" y="62.2">1</text>
<text x="188.1" y="64.8">6</text>
<text x="66.2" y="67.3">8</text>
<text x="66.2" y="69.8">9</text>
<text x="112.7" y="67.3">13</text>
<text x="112.7" y="69.8">15</text>
<text x="121.6" y="67.3">14</text>
<text x="121.6" y="69.8">16</text>
<text x="188.1" y="67.3">8</text>
<text x="188.1" y="69.8">9</text>
<text x="66.2" y="72.4">5</text>
<text x="112.7" y="72.4">17</text>
<text x="121.6" y="72.4">18</text>
<text x="188.1" y="72.4">5</text>
<text x="10.4" y="85.9">B</text>
<text x="285.4" y="85.9">B</text>
<text x="93" y="106.6" transform="rotate(-90 93 106.6)">16</text>
<text x="95.5" y="106.6" transform="rotate(-90 95.5 106.6)">15</text>
<text x="98" y="106.6" transform="rotate(-90 98 106.6)">14</text>
<text x="100.6" y="106.6" transform="rotate(-90 100.6 106.6)">13</text>
<text x="103.1" y="106.6" transform="rotate(-90 103.1 106.6)">12</text>
<text x="105.7" y="106.6" transform="rotate(-90 105.7 106.6)">11</text>
<text x="108.2" y="106.6" transform="rotate(-90 108.2 106.6)">10</text>
<text x="110.7" y="106.1" transform="rotate(-90 110.7 106.1)">9</text>
<text x="214.4" y="105.9">2</text>
<text x="226.2" y="105.9">4</text>
<text x="252.5" y="105.9">2</text>
<text x="264.3" y="105.9">4</text>
<text x="214.4" y="111">1</text>
<text x="226.2" y="111">3</text>
<text x="252.5" y="111">1</text>
<text x="264.3" y="111">3</text>
<text x="93" y="116.3" transform="rotate(-90 93 116.3)">1</text>
<text x="95.5" y="116.3" transform="rotate(-90 95.5 116.3)">2</text>
<text x="98" y="116.3" transform="rotate(-90 98 116.3)">3</text>
<text x="100.6" y="116.3" transform="rotate(-90 100.6 116.3)">4</text>
<text x="103.1" y="116.3" transform="rotate(-90 103.1 116.3)">5</text>
<text x="105.7" y="116.3" transform="rotate(-90 105.7 116.3)">6</text>
<text x="108.2" y="116.3" transform="rotate(-90 108.2 116.3)">7</text>
<text x="110.7" y="116.3" transform="rotate(-90 110.7 116.3)">8</text>
<text x="256.7" y="128.3">1</text>
<text x="256.7" y="130.8">3</text>
<text x="265.6" y="128.3">2</text>
<text x="265.6" y="130.8">4</text>
<text x="10.4" y="135.9">C</text>
<text x="256.7" y="133.3">5</text>
<text x="256.7" y="135.9">7</text>
<text x="265.6" y="133.3">6</text>
<text x="265.6" y="135.9">8</text>
<text x="285.4" y="135.9">C</text>
<text x="216.7" y="138.4">3</text>
<text x="229.4" y="138.4">2</text>
<text x="256.2" y="141">11</text>
<text x="256.2" y="143.5">13</text>
<text x="256.7" y="138.4">9</text>
<text x="265.1" y="138.4">10</text>
<text x="265.1" y="141">12</text>
<text x="265.1" y="143.5">14</text>
<text x="223.3" y="145.5" transform="rotate(-90 223.3 145.5)">1</text>
<text x="256.2" y="146">15</text>
<text x="256.2" y="148.6">17</text>
<text x="265.1" y="146">16</text>
<text x="265.1" y="148.6">18</text>
<text x="10.4" y="185.9">D</text>
<text x="285.4" y="185.9">D</text>
<text x="35" y="199.9">1</text>
<text x="85" y="199.9">2</text>
<text x="135" y="199.9">3</text>
<text x="185" y="199.9">4</text>
<text x="235" y="199.9">5</text>
<text x="285" y="199.9">6</text>
</g>
<g font-size="1.8" fill="#008484">
<text x="256.3" y="23.7">Jumper</text>
<text x="256.7" y="21.4">Item101</text>
<text x="256.7" y="29">Item102</text>
<text x="256.3" y="31.3">Jumper</text>
<text x="256.3" y="38.9">Jumper</text>
<text x="256.7" y="36.6">Item103</text>
<text x="37.1" y="47.9">DB9_Female</text>
<text x="40.4" y="45.6">J101</text>
<text x="116.2" y="47.5">J102</text>
<text x="203.3" y="45.6">DB9_Male</text>
<text x="205.5" y="47.9">J103</text>
<text x="256.3" y="46.5">Jumper</text>
<text x="256.7" y="44.2">Item104</text>
<text x="60.4" y="53">TxD</text>
<text x="112.4" y="49.8">Stiftleiste 2x9</text>
<text x="191.5" y="53">TxD</text>
<text x="256.7" y="51.8">Item105</text>
<text x="55.4" y="58">RTR(RTS)</text>
<text x="60.1" y="55.5">DTR</text>
<text x="191.5" y="55.5">DTR</text>
<text x="191.5" y="58">RTR(RTS)</text>
<text x="256.3" y="54.1">Jumper</text>
<text x="256.7" y="59.5">Item106</text>
<text x="59.9" y="63.1">DCD</text>
<text x="60" y="65.7">DSR</text>
<text x="60.2" y="60.6">RxD</text>
<text x="191.5" y="63.1">DCD</text>
<text x="191.5" y="60.6">RxD</text>
<text x="191.5" y="65.7">DSR</text>
<text x="256.3" y="61.8">Jumper</text>
<text x="60.2" y="68.2">CTS</text>
<text x="62" y="70.7">RI</text>
<text x="191.5" y="68.2">CTS</text>
<text x="191.5" y="70.7">RI</text>
<text x="256.3" y="69.4">Jumper</text>
<text x="256.7" y="67.1">Item107</text>
<text x="59.8" y="73.3">GND</text>
<text x="191.5" y="73.3">GND</text>
<text x="256.3" y="77">Jumper</text>
<text x="256.7" y="74.7">Item108</text>
<text x="71.8" y="80.3">GND</text>
<text x="126.4" y="82.8">GND</text>
<text x="181.1" y="80.3">GND</text>
<text x="70.4" y="85.6" transform="rotate(-90 70.4 85.6)">PWR_FLAG</text>
<text x="220.5" y="101.2" transform="rotate(-90 220.5 101.2)">D101</text>
<text x="222.8" y="100.7" transform="rotate(-90 222.8 100.7)">red/green</text>
<text x="258.6" y="101.2" transform="rotate(-90 258.6 101.2)">D102</text>
<text x="260.9" y="100.7" transform="rotate(-90 260.9 100.7)">red/green</text>
<text x="207.8" y="107.3" transform="rotate(-90 207.8 107.3)">R119</text>
<text x="210.1" y="107.4" transform="rotate(-90 210.1 107.4)">4k7</text>
<text x="245.9" y="107.3" transform="rotate(-90 245.9 107.3)">R120</text>
<text x="248.2" y="107.5" transform="rotate(-90 248.2 107.5)">1k</text>
<text x="112.9" y="110.1">SW101</text>
<text x="113.7" y="112.4">DIP-Switch 8</text>
<text x="233.7" y="111.3" transform="rotate(-90 233.7 111.3)">GND</text>
<text x="271.8" y="111.3" transform="rotate(-90 271.8 111.3)">GND</text>
<text x="248.5" y="122.3">+3V3</text>
<text x="259.7" y="123.7">J104</text>
<text x="255.9" y="126">Stiftleiste 2x9</text>
<text x="78.2" y="133.1" transform="rotate(-90 78.2 133.1)">R101</text>
<text x="80.7" y="133.1" transform="rotate(-90 80.7 133.1)">R102</text>
<text x="83.2" y="133.1" transform="rotate(-90 83.2 133.1)">R103</text>
<text x="85.8" y="133.1" transform="rotate(-90 85.8 133.1)">R104</text>
<text x="92" y="133.2" transform="rotate(-90 92 133.2)">R105</text>
<text x="94.5" y="133.2" transform="rotate(-90 94.5 133.2)">R106</text>
<text x="97.1" y="133.2" transform="rotate(-90 97.1 133.2)">R107</text>
<text x="99.6" y="133.2" transform="rotate(-90 99.6 133.2)">R108</text>
<text x="137.7" y="133.2" transform="rotate(-90 137.7 133.2)">R109</text>
<text x="140.3" y="133.2" transform="rotate(-90 140.3 133.2)">R110</text>
<text x="142.8" y="133.2" transform="rotate(-90 142.8 133.2)">R111</text>
<text x="148" y="133.1" transform="rotate(-90 148 133.1)">R112</text>
<text x="150.5" y="133.1" transform="rotate(-90 150.5 133.1)">R113</text>
<text x="153.1" y="133.1" transform="rotate(-90 153.1 133.1)">R114</text>
<text x="155.6" y="133.1" transform="rotate(-90 155.6 133.1)">R115</text>
<text x="158.2" y="133.1" transform="rotate(-90 158.2 133.1)">R116</text>
<text x="194.4" y="132.4">+5V</text>
<text x="218.1" y="135.5">AMS1117-3.3</text>
<text x="221.4" y="133.2">U101</text>
<text x="218.7" y="139.3">VI</text>
<text x="224.2" y="143.5" transform="rotate(-90 224.2 143.5)">GND</text>
<text x="225.8" y="139.3">VO</text>
<text x="243" y="139.5">GND</text>
<text x="277.6" y="139.1">GND</text>
<text x="212.9" y="147.1">C101</text>
<text x="213.9" y="149.4">10u/16V/X5R</text>
<text x="237" y="147.1">C102</text>
<text x="238.1" y="149.4">10u/16V/X5R</text>
<text x="157.9" y="151.9">R117</text>
<text x="158.9" y="154.5">0R</text>
<text x="169" y="154">PWR_FLAG</text>
<text x="207.7" y="159">GND</text>
<text x="221.7" y="159">GND</text>
<text x="231.9" y="159">GND</text>
<text x="248.2" y="157.6">+5V</text>
<text x="157.9" y="165">R118</text>
<text x="158.9" y="167.3">0R</text>
<text x="149" y="176.3">H101</text>
<text x="149.1" y="178.6">MountingHole</text>
<text x="149" y="181.4">H102</text>
<text x="149.1" y="183.7">MountingHole</text>
<text x="104.4" y="191.5">TP101</text>
<text x="118.4" y="191.5">TP102</text>
<text x="132.3" y="191.5">TP103</text>
<text x="149" y="191.5">H104</text>
<text x="149" y="186.5">H103</text>
<text x="149.1" y="188.8">MountingHole</text>
<text x="101" y="197.1">GND</text>
<text x="115" y="197.1">GND</text>
<text x="129" y="197.1">GND</text>
<text x="149.1" y="193.8">MountingHole</text>
</g>
<g font-size="1.8">
<text x="106.7" y="80.2">Sheet: LEDs A</text>
<text x="161.3" y="80.2">Sheet: LEDs B</text>
<text x="106.7" y="94.3">File: led8x.sch</text>
<text x="161.3" y="94.3">File: led8x.sch</text>
<text x="38.1" y="137.3">Sheet: UART Hub L</text>
<text x="104.1" y="137.3">Sheet: UART Hub R</text>
<text x="38.1" y="161.6">File: uart-hub.sch</text>
<text x="104.1" y="161.6">File: uart-hub.sch</text>
</g>
<g font-size="1.8" fill="#848400">
<text x="108.2" y="82.2">Signal1</text>
<text x="108.2" y="83.4">Signal2</text>
<text x="162.8" y="82.2">Signal1</text>
<text x="162.8" y="83.4">Signal2</text>
<text x="108.2" y="84.7">Signal3</text>
<text x="108.2" y="86">Signal4</text>
<text x="108.2" y="87.2">Signal6</text>
<text x="108.2" y="88.5">Signal7</text>
<text x="108.2" y="89.8">Signal8</text>
<text x="162.8" y="84.7">Signal3</text>
<text x="162.8" y="86">Signal4</text>
<text x="162.8" y="87.2">Signal6</text>
<text x="162.8" y="88.5">Signal7</text>
<text x="162.8" y="89.8">Signal8</text>
<text x="108.2" y="91.1">Signal9</text>
<text x="162.8" y="91.1">Signal9</text>
</g>
<g font-size="1.8" fill="#0000c2">
<text x="218.2" y="103.1" transform="rotate(-90 218.2 103.1)">rt</text>
<text x="256.3" y="103.1" transform="rotate(-90 256.3 103.1)">rt</text>
<text x="73.4" y="113.3" transform="rotate(-90 73.4 113.3)">siehe Wikipedia</text>
<text x="218.2" y="113.3" transform="rotate(-90 218.2 113.3)">gn</text>
<text x="256.3" y="113.3" transform="rotate(-90 256.3 113.3)">gn</text>
<text x="15.2" y="194.3">(1) RTR hatte früher (vor 1980) RTS (Request to send geheißen)</text>
</g>
<g font-size="1.4" fill="#840000">
<text x="32.6" y="65.6">L</text>
<text x="33.9" y="60.5">5</text>
<text x="38.7" y="60.5">view into sockets</text>
<text x="54.2" y="60.5">1</text>
<text x="55.4" y="65.6">R</text>
<text x="197.7" y="65.6">L</text>
<text x="199" y="60.5">1</text>
<text x="204.8" y="60.5">view onto pins</text>
<text x="219.3" y="60.5">5</text>
<text x="220.5" y="65.6">R</text>
<text x="36.4" y="69.4">9</text>
<text x="51.7" y="69.4">6</text>
<text x="201.5" y="69.4">6</text>
<text x="216.8" y="69.4">9</text>
</g>
<g font-size="1.1" fill="#0000c2">
<text x="242.6" y="113">hoher Strom wg.</text>
<text x="242.6" y="114.3">möglicher 5V Eingangspegel</text>
<text x="242.6" y="115.6">und folglich Strom über</text>
<text x="242.6" y="116.9">Schutzdiode im CH340C in die 3V3 Versorgung</text>
<text x="242.6" y="118.1">Wird über LED abgeleitet.</text>
</g>
<g font-size=".8" fill="#840000">
<text x="218" y="105.3">rd</text>
<text x="256.1" y="105.3">rd</text>
<text x="217.9" y="109.1">gn</text>
<text x="256" y="109.1">gn</text>
</g>
</svg>
